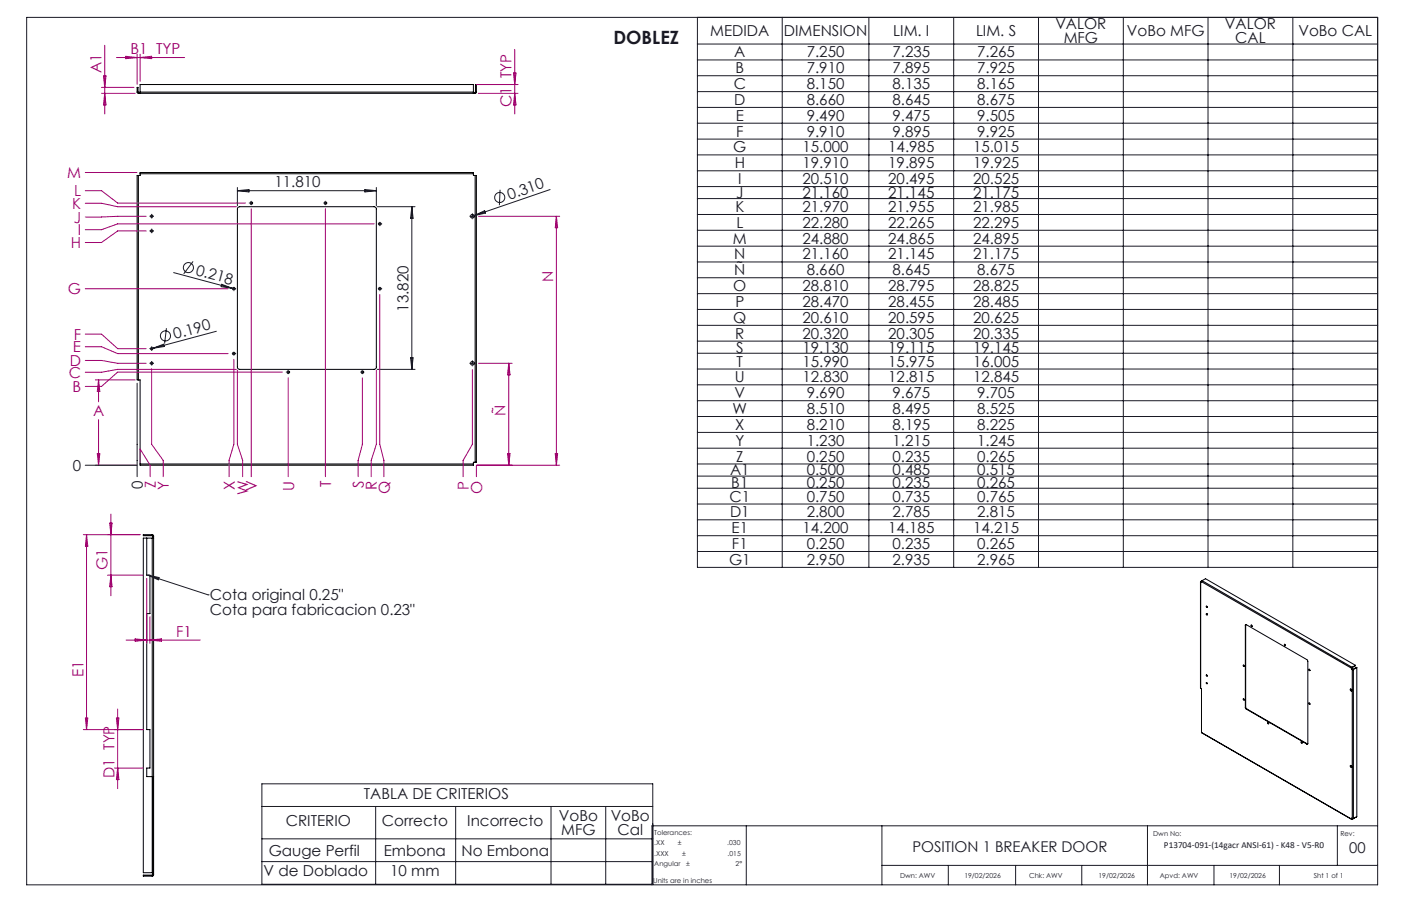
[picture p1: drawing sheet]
<svg xmlns="http://www.w3.org/2000/svg" width="432mm" height="279mm" viewBox="0 0 432 279" stroke-linecap="round" stroke-linejoin="round" font-family="sans-serif">
<g fill="none" stroke="#000" stroke-width=".31">
<path d="M42.3 28.4l.4 .4M42.3 28.4v-1.4h.2v1.4M42.3 28.4h.2M42.5 28.4l.2 .1M42.7 28.5v.3M42.7 28.8h103.7M42.7 28.5h.5M43.2 28.4v.4M43.2 28.4v-2.3h102.7v2.3M43.2 28.4h102.7M145.9 28.4v.4M145.9 28.5h.5"/>
<path d="M146.4 28.5v.3M146.5 28.4l-.1 .1M146.5 28.4v-2.3h.3v2.3M146.5 28.4h.3M146.8 28.4l-.4 .4M42.7 54.1h-.4v63.1h.4M42.7 54.1v63.1M43.2 53.6v-.4h102.7v.4M43.2 53.6h102.7M43.2 53.6v.5h-.5M145.9 53.6v.5h.5M146.4 54.1h.4v88.5h-.4"/>
<path d="M146.4 54.1v88.5M73.4 64l.5-.3h41.4l.6 .4 .1 49.2-.2 .4-.5 .2h-41.4l-.6-.3-.1-49.3zM42.7 117.2h.5v25.9M43.2 143.1v.4h102.7v-.4M43.2 143.1h102.7M146.4 142.6h-.5v.5M45.2 165.9v11.5h1v11.8h-1v35.8h1v11.9h-1v2.6h2.1M46.9 165.9h.4M46.9 164.9l.4 .4M46.9 165.2l.1 .1M46.9 164.9v.3M46.9 165.9v103.2"/>
<path d="M46.9 165.9h-2.7v103.2h2.7M46.9 164.9h-2.7v.3h2.7M47 165.3h.3M47 165.3v.6M47.3 165.3v104.5M370 179.4l.1 32.9M370.1 179.3v.2M370.1 179.5v32.8M370.1 179.3l.1 .1M370.2 179.4v.1M370.2 179.5h-.1M370.2 179.5h.1"/>
<path d="M370.3 179.4v.3l-.2-.2M370.3 179.4l46.2 26.7M370.3 179.3l-.1 .1M370.5 179.1l-.2 .3M370.5 179.1l46.2 26.7M370.5 179.1l1-.6 46.3 26.7M370.5 179.1l-.4 .2M371.9 186.9l.2 .4M371.9 189.3h.1M371.9 189.3l.2 .3M383.8 192.8l.3-.1 18.9 11 .1 25.6-.3 .1M383.8 192.8v25.3"/>
<path d="M383.9 192.8h-.1M383.9 192.8v25.3M384 192.6l-.1 .2M385.7 192.8l.2 .3M395.9 198.7l.2 .1v.3zM396 198.7l.2 .4M370.1 212.3l.2 .1v13.5M371.9 208.1l.2 .4M371.9 210.5l.2 .3M371.9 210.5h.1M383.2 205.1l.2 .1v.3zM383.2 215.5h.2v.4z"/>
<path d="M383.3 205.1l.2 .4M383.3 215.5l.2 .4M383.8 218.1l.3 .6M383.9 218.1l.3 .5M383.9 218.1h-.1M384.1 218.7l18.7 10.7M384.2 218.6l-.1 .1M384.2 218.6l18.7 10.8M403.5 206.4l.2 .4M403.5 216.8l.2 .4M416.3 212.5l.3 .5M416.5 206.1v.2"/>
<path d="M416.5 206.3l.3 .2M416.7 206.3l.2 .1M416.7 206.3h-.2M416.7 205.8l-.2 .3M416.7 205.8v.5M416.8 206.5h.3M416.8 206.5v45.9M416.9 206.4h.1M416.9 206.4l-.1 .1M417 206.4l.1 .1M417.1 206.5v45.9M417.8 205.2l-1.3 .9"/>
<path d="M417.8 205.2l-1.1 .6M418.2 205.9v45.9l-1.1 .6M418.2 205.9l-1.1 .6M418.2 205.9l-1.2 .5M47 239.5v30.3M370.3 225.9l.1 .1M370.3 225.9l46.3 26.8M390.8 222.8l.2 .4M401.1 228.7l.2 .4M402.9 229.4h.1M402.9 229.4h-.1M416.3 236l.3 .6"/>
<path d="M416.5 252.6l.2 .1M416.7 252.5v.1M416.7 252.4v.3M416.7 252.5l-.2 .1M416.8 252.4h.3M416.8 252.4l-.3-.1v.3M416.8 252.5l-.1 .1M417.8 252.1h.1M417.8 252.1l-1.1 .6M46.9 269.1h.1M46.9 269.9v.3M46.9 269.9h-2.7v.3h2.7"/>
<path d="M47 269.8l-.1 .1M47 269.8h.3M47.3 269.8l-.4 .4"/>
<circle cx="46.7" cy="71.2" r=".35"/>
<circle cx="46.7" cy="66.7" r=".35"/>
<circle cx="77.4" cy="62.6" r=".39"/>
<circle cx="100.3" cy="62.6" r=".39"/>
<circle cx="117.1" cy="69" r=".38"/>
<circle cx="145.6" cy="66.7" r=".57"/>
<circle cx="72.1" cy="89" r=".4"/>
<circle cx="117" cy="89" r=".39"/>
<circle cx="46.7" cy="107.5" r=".35"/>
<circle cx="46.7" cy="112" r=".35"/>
<circle cx="72.1" cy="109" r=".4"/>
<circle cx="88.8" cy="114.8" r=".39"/>
<circle cx="111.7" cy="114.8" r=".39"/>
<circle cx="145.6" cy="112.1" r=".57"/>
<circle cx="371.9" cy="187.1" r=".18"/>
<circle cx="371.9" cy="189.4" r=".19"/>
<circle cx="385.8" cy="192.9" r=".2"/>
<circle cx="371.9" cy="208.3" r=".18"/>
<circle cx="371.9" cy="210.7" r=".18"/>
<circle cx="403.6" cy="206.6" r=".22"/>
<circle cx="403.6" cy="217" r=".21"/>
<circle cx="416.4" cy="212.7" r=".28"/>
<circle cx="390.9" cy="223" r=".2"/>
<circle cx="401.2" cy="228.9" r=".21"/>
<circle cx="416.4" cy="236.3" r=".28"/>
</g>
<g fill="none" stroke="#191924" stroke-width=".31">
<path d="M8.2 5.4h416.4v267.5h-416.4zM214.9 5.4v169.6h209.7M214.9 13.6h209.7M214.9 18.5h209.7M241.1 5.4v169.6M267.8 5.4v169.6M293.9 5.4v169.6M320.1 5.4v169.6M346.2 5.4v169.6M372.3 5.4v169.6M398.5 5.4v169.6M214.9 23.4h209.7"/>
<path d="M214.9 28.3h209.7M214.9 33.1h209.7M214.9 38h209.7M73.2 57.8v5.7M73.2 58.8h42.8M73.2 58.8l3.5-.3v.7zM112.5 58.5l3.5 .3-3.5 .4zM116 57.8v5.7M154.1 58.5l-.2 4.8M169.5 58.5l-23.4 8M214.9 42.9h209.7M214.9 47.8h209.7"/>
<path d="M214.9 52.7h209.7M214.9 57.5h209.7M46.4 71.2h.7M46.4 66.7h.7M46.7 66.3v.8M46.7 70.9v.7M77.1 62.6h.7M77.4 62.3v.7M99.9 62.6h.7M100.3 62.3v.7M116.3 63.7h11.6M116.7 69h.7"/>
<path d="M117.1 68.7v.7M126.9 63.7v50.2M126.9 63.7l.4 3.6h-.8zM145.2 66.7h.7M145.6 66.3v.8M146.1 66.5l-1 .4M146.1 66.5l3.3-1.5 .2 .7zM214.9 61.2h209.7M214.9 66.1h209.7M214.9 71h209.7M214.9 75.9h209.7M53.5 84.1l18.2 4.8"/>
<path d="M59.5 80.6l-2.9 3.9M68.3 87.7l3.4 1.2-3.5-.5zM71.7 88.9l.8 .2M71.7 89h.7M72.1 88.7v.7M116.7 89h.7M117.1 88.7v.7M214.9 80.8h209.7M214.9 85.7h209.7M214.9 90.6h209.7M214.9 95.4h209.7M42.3 118.2v28.8"/>
<path d="M46.4 112h.7M46.7 107.2v.7M46.7 111.7v.7M47.1 107.4l-.7 .1h.7M47.1 107.4l3.3-1.2 .2 .7zM51.3 101.2l-.6 4.8M66.7 102.2l-19.6 5.2M71.7 109h.7M72.1 108.7v.7M88.5 114.8h.7M88.8 114.4v.7M111.3 114.8h.7"/>
<path d="M111.7 114.4v.7M116.3 113.9h11.6M126.5 110.3h.8l-.4 3.6zM145.2 112h.7M145.6 111.7v.7M214.9 100.3h209.7M214.9 105.2h209.7M214.9 108.9h209.7M214.9 113.8h209.7M214.9 118.7h209.7M214.9 123.6h209.7M214.9 128.4h209.7"/>
<path d="M214.9 133.3h209.7M214.9 138.2h209.7M26.3 143.5h15.9M214.9 143.1h209.7M214.9 146.8h209.7M214.9 150.6h209.7M214.9 155.4h209.7M45.6 177.4l3.5 .7-.3 .7zM45.6 177.4l18.5 6M214.9 160.3h209.7M214.9 165.2h209.7M214.9 170.1h209.7"/>
<path d="M64.1 183.4h.1M80.7 241.7h120.5v31h-120.5zM80.7 248.7h120.5M80.7 258.7h120.5M115.8 248.7v24M140.4 248.7v24M169.8 248.7v24M186.7 248.7v24M230 254.7v18.2M271.8 254.7v18.2M353.7 254.7v18.2M412.2 254.7v12.2"/>
<path d="M424.6 254.7h-223.7v18.2M80.7 265.7h120.5M271.8 266.9h152.8M292.3 266.9v6M313 266.9v6M333.4 266.9v6M374.2 266.9v6M394.3 266.9v6"/>
<circle cx="154" cy="60.9" r="1.56"/>
<circle cx="58.1" cy="82.5" r="1.56"/>
<circle cx="51" cy="103.6" r="1.55"/>
</g>
<g fill="none" stroke="#191924" stroke-width=".31" stroke-dasharray="15.2 1.3 1.3 1.3" stroke-linecap="butt">
<path d="M46.4 71.2h-.3M46.4 66.7h-.3M46.8 70.9v-.4M46.8 71.6v.3M46.8 66.3v-.3M46.8 67v.4M47.1 71.2h.4M47.1 66.7h.4M77.5 63.3v.1M100.3 63.3v.1M101 62.6h.1M116.4 69h-.1"/>
<path d="M117.1 69.7v.1M144.9 66.7h-.2M145.6 66v-.2M145.6 67.4v.2M146.3 66.7h.2M71.4 89h-.1M72.1 89.7v.1M116.4 89h-.1M117.1 89.7v.1M46.4 112h-.3M46.4 107.5h-.3M46.8 111.7v-.4"/>
<path d="M46.8 112.4v.3M46.8 107.1v-.3M46.8 107.9v.3M47.1 112h.4M47.1 107.5h.4M71.4 109h-.1M72.1 109.7v.1M112.4 114.8h.1M144.9 112h-.2M145.6 111.3v-.2M145.6 112.7v.3M146.3 112h.2"/>
</g>
<g fill="none" stroke="#a0006e" stroke-width=".31">
<path d="M32.3 14v21.1M35.9 17.7h21M38.7 17.4l3.6 .3-3.6 .4zM42.3 16.7v9.3M43.2 16.7v8.3M43.2 17.7l3.5-.3v.7zM158.6 15.2v19.9M31.3 28.8h10.4M31.3 27h10M31.9 23.4h.8l-.4 3.6zM32.3 28.8l.4 3.5h-.8zM146.9 26.1h12.8"/>
<path d="M147.4 28.8h12.3M158.3 22.5h.7l-.4 3.6zM158.6 28.8l.4 3.5h-.7zM26.3 58.8h5l5 3.8h39.4M26.3 53.2h15.9M26.3 62.7h5l5 1h36.6M45 66.7l-18.7 .2M45 71.2h-8.7l-5 3.6h-5M77.4 64.4v82.6M100.3 64.4v82.6M115.3 69h-79l-5 1.8h-5M147.5 66.7h25"/>
<path d="M171.5 66.7v76.8M171.5 66.7l.4 3.5h-.8zM26.3 89h44M117.1 90.8v46.2l1.2 5v5M26.3 111.2h5l5 .8h8.7M26.3 106.9h5l5 2.1h34M26.3 103h5l5 4.5h8.7M29.4 117.2h12.3M30.4 117.2v6.7M30.4 117.2l.4 3.5h-.8zM46.7 113.7v23.3l3.6 5v5M72.1 110.8v26.2l-1.5 5v5"/>
<path d="M72.9 113.9h-36.6l-5 .9h-5M73.2 114.2v22.8l1.6 5v5M87.1 114.8h-50.8l-5 4.4h-5M88.8 116.5v30.5M111.7 116.5v20.5l-1.3 5v5M116 114.2v22.8l-1.6 5v5M145.6 114v23l-2.9 5v5M147.5 112h10.3M156.8 112v31.5M156.8 112l.4 3.6h-.8zM30 139.9h.8l-.4 3.6zM30.4 129.4v14.1"/>
<path d="M156.4 139.9h.8l-.4 3.6zM171.1 139.9h.8l-.4 3.6zM29.4 143.5h12.8M34.2 158.5v25.2M43.2 142.5v-4l3.1 5v3.5M146.8 143.6v3.4M146.9 143.5h25.6M25.7 164.9h17.5M26.7 164.9v60.1M26.7 164.9l.4 3.6h-.8zM33.2 177.4h11M33.8 161.3h.7l-.3 3.6z"/>
<path d="M34.2 177.4l.3 3.5h-.7zM45.2 178.4v20M38.9 197.4h22.8M41.7 197l3.5 .4-3.5 .4zM46.2 190.2v8.2M46.2 197.4l3.6-.4v.8zM36.3 218.7v24.5M25.7 225h18.5M26.3 221.4h.8l-.4 3.6zM35.3 236.9h8.9M35.9 221.4h.8l-.4 3.6zM36.3 236.9l.4 3.5h-.8z"/>
</g>
<path d="M45.6 177.4l3.5 .7-.3 .7z" fill="#191924"/>
<text font-size="5.6" fill="#191924" x="189.1" y="13.5">DOBLEZ</text>
<g font-size="4.7" fill="#191924">
<text x="218.9" y="11.1">MEDIDA</text>
<text x="241.6" y="11.1">DIMENSION</text>
<text x="275.3" y="11.1">LIM. I</text>
<text x="300.8" y="11.1">LIM. S</text>
<text x="325.3" y="8.9">VALOR</text>
<text x="347.3" y="11.1">VoBo MFG</text>
<text x="377.5" y="8.9">VALOR</text>
<text x="400.2" y="11.1">VoBo CAL</text>
<text x="226.3" y="17.7">A</text>
<text x="248.6" y="17.7">7.250</text>
<text x="275.1" y="17.7">7.235</text>
<text x="301.2" y="17.7">7.265</text>
<text x="327.8" y="13.4">MFG</text>
<text x="380.7" y="13.4">CAL</text>
<text x="226.7" y="22.6">B</text>
<text x="248.6" y="22.6">7.910</text>
<text x="275.1" y="22.6">7.895</text>
<text x="301.2" y="22.6">7.925</text>
<text x="226.1" y="27.5">C</text>
<text x="248.6" y="27.5">8.150</text>
<text x="275.1" y="27.5">8.135</text>
<text x="301.2" y="27.5">8.165</text>
<text x="226.3" y="32.4">D</text>
<text x="248.6" y="32.4">8.660</text>
<text x="275.1" y="32.4">8.645</text>
<text x="301.2" y="32.4">8.675</text>
<text x="226.8" y="37.2">E</text>
<text x="248.6" y="37.2">9.490</text>
<text x="275.1" y="37.2">9.475</text>
<text x="301.2" y="37.2">9.505</text>
<text x="226" y="47">G</text>
<text x="226.9" y="42.1">F</text>
<text x="247.3" y="47">15.000</text>
<text x="248.6" y="42.1">9.910</text>
<text x="273.8" y="47">14.985</text>
<text x="275.1" y="42.1">9.895</text>
<text x="299.9" y="47">15.015</text>
<text x="301.2" y="42.1">9.925</text>
<text x="226.4" y="51.9">H</text>
<text x="247.3" y="51.9">19.910</text>
<text x="273.8" y="51.9">19.895</text>
<text x="299.9" y="51.9">19.925</text>
<text x="84.6" y="57.8">11.810</text>
<text x="227.5" y="56.8">I</text>
<text x="247.3" y="56.8">20.510</text>
<text x="273.8" y="56.8">20.495</text>
<text x="299.9" y="56.8">20.525</text>
<text x="157" y="61.7" transform="rotate(-19 157 61.7)">0.310</text>
<text x="226.7" y="65.4">K</text>
<text x="226.9" y="61.1">J</text>
<text x="247.3" y="61.1">21.160</text>
<text x="247.3" y="65.4">21.970</text>
<text x="273.8" y="61.1">21.145</text>
<text x="273.8" y="65.4">21.955</text>
<text x="299.9" y="61.1">21.175</text>
<text x="299.9" y="65.4">21.985</text>
<text x="227" y="70.3">L</text>
<text x="247.3" y="70.3">22.280</text>
<text x="273.8" y="70.3">22.265</text>
<text x="299.9" y="70.3">22.295</text>
<text x="225.9" y="75.1">M</text>
<text x="247.3" y="75.1">24.880</text>
<text x="273.8" y="75.1">24.865</text>
<text x="299.9" y="75.1">24.895</text>
<text x="226.3" y="80">N</text>
<text x="247.3" y="80">21.160</text>
<text x="273.8" y="80">21.145</text>
<text x="299.9" y="80">21.175</text>
<text x="60.1" y="84.8" transform="rotate(15 60.1 84.8)">0.218</text>
<text x="226" y="89.8">O</text>
<text x="226.3" y="84.9">Ñ</text>
<text x="247.3" y="89.8">28.810</text>
<text x="248.6" y="84.9">8.660</text>
<text x="273.8" y="89.8">28.795</text>
<text x="275.1" y="84.9">8.645</text>
<text x="299.9" y="89.8">28.825</text>
<text x="301.2" y="84.9">8.675</text>
<text x="226.7" y="94.7">P</text>
<text x="247.3" y="94.7">28.470</text>
<text x="273.8" y="94.7">28.455</text>
<text x="299.9" y="94.7">28.485</text>
<text x="125.9" y="96.1" transform="rotate(-90 125.9 96.1)">13.820</text>
<text x="226" y="99.6">Q</text>
<text x="247.3" y="99.6">20.610</text>
<text x="273.8" y="99.6">20.595</text>
<text x="299.9" y="99.6">20.625</text>
<text x="53.9" y="104.6" transform="rotate(-15 53.9 104.6)">0.190</text>
<text x="226.6" y="104.4">R</text>
<text x="247.3" y="104.4">20.320</text>
<text x="273.8" y="104.4">20.305</text>
<text x="299.9" y="104.4">20.335</text>
<text x="226.9" y="108.7">S</text>
<text x="227" y="113">T</text>
<text x="247.3" y="108.7">19.130</text>
<text x="247.3" y="113">15.990</text>
<text x="273.8" y="108.7">19.115</text>
<text x="273.8" y="113">15.975</text>
<text x="299.9" y="108.7">19.145</text>
<text x="299.9" y="113">16.005</text>
<text x="226.5" y="117.9">U</text>
<text x="247.3" y="117.9">12.830</text>
<text x="273.8" y="117.9">12.815</text>
<text x="299.9" y="117.9">12.845</text>
<text x="226.4" y="122.8">V</text>
<text x="248.6" y="122.8">9.690</text>
<text x="275.1" y="122.8">9.675</text>
<text x="301.2" y="122.8">9.705</text>
<text x="225.8" y="127.7">W</text>
<text x="248.6" y="127.7">8.510</text>
<text x="275.1" y="127.7">8.495</text>
<text x="301.2" y="127.7">8.525</text>
<text x="226.6" y="132.6">X</text>
<text x="226.7" y="137.5">Y</text>
<text x="248.6" y="132.6">8.210</text>
<text x="248.6" y="137.5">1.230</text>
<text x="275.1" y="132.6">8.195</text>
<text x="275.1" y="137.5">1.215</text>
<text x="301.2" y="132.6">8.225</text>
<text x="301.2" y="137.5">1.245</text>
<text x="226.9" y="142.3">Z</text>
<text x="248.6" y="142.3">0.250</text>
<text x="275.1" y="142.3">0.235</text>
<text x="301.2" y="142.3">0.265</text>
<text x="22.4" y="145.2">0</text>
<text x="225" y="146.6">A1</text>
<text x="248.6" y="146.6">0.500</text>
<text x="275.1" y="146.6">0.485</text>
<text x="301.2" y="146.6">0.515</text>
<text x="44.1" y="150.9" transform="rotate(-90 44.1 150.9)">0</text>
<text x="224.8" y="154.7">C1</text>
<text x="225.4" y="150.4">B1</text>
<text x="248.6" y="150.4">0.250</text>
<text x="248.6" y="154.7">0.750</text>
<text x="275.1" y="150.4">0.235</text>
<text x="275.1" y="154.7">0.735</text>
<text x="301.2" y="150.4">0.265</text>
<text x="301.2" y="154.7">0.765</text>
<text x="225" y="159.5">D1</text>
<text x="248.6" y="159.5">2.800</text>
<text x="275.1" y="159.5">2.785</text>
<text x="301.2" y="159.5">2.815</text>
<text x="225.5" y="164.4">E1</text>
<text x="247.3" y="164.4">14.200</text>
<text x="273.8" y="164.4">14.185</text>
<text x="299.9" y="164.4">14.215</text>
<text x="225.6" y="169.3">F1</text>
<text x="248.6" y="169.3">0.250</text>
<text x="275.1" y="169.3">0.235</text>
<text x="301.2" y="169.3">0.265</text>
<text x="224.7" y="174.2">G1</text>
<text x="248.6" y="174.2">2.950</text>
<text x="275.1" y="174.2">2.935</text>
<text x="301.2" y="174.2">2.965</text>
<text x="64.7" y="185.2">Cota original 0.25&quot;</text>
<text x="64.7" y="189.7">Cota para fabricacion 0.23&quot;</text>
<text x="112.1" y="246.5">TABLA DE CRITERIOS</text>
<text x="88.1" y="254.7">CRITERIO</text>
<text x="117.7" y="254.7">Correcto</text>
<text x="144" y="254.7">Incorrecto</text>
<text x="172.2" y="253.1">VoBo</text>
<text x="173" y="257.6">MFG</text>
<text x="188.2" y="253.1">VoBo</text>
<text x="190.3" y="257.6">Cal</text>
<text x="82.8" y="263.9">Gauge Perfil</text>
<text x="118.3" y="263.9">Embona</text>
<text x="142.3" y="263.9">No Embona</text>
<text x="81.2" y="270.1">V de Doblado</text>
<text x="120.3" y="270.1">10 mm</text>
</g>
<g font-size="4.7" fill="#a0006e">
<text x="40.3" y="16.7">B1 TYP</text>
<text x="31.3" y="22.6" transform="rotate(-90 31.3 22.6)">A1</text>
<text x="157.7" y="33" transform="rotate(-90 157.7 33)">C1 TYP</text>
<text x="20.7" y="54.9">M</text>
<text x="22.2" y="64.4">K</text>
<text x="22.8" y="60.6">L</text>
<text x="22.8" y="68.7">J</text>
<text x="21.8" y="76.6">H</text>
<text x="23.9" y="72.6">I</text>
<text x="170.5" y="86.9" transform="rotate(-90 170.5 86.9)">N</text>
<text x="20.9" y="90.8">G</text>
<text x="22.7" y="104.8">F</text>
<text x="21.5" y="112.9">D</text>
<text x="22.5" y="108.7">E</text>
<text x="21.2" y="116.5">C</text>
<text x="22.3" y="120.9">B</text>
<text x="28.7" y="128.4">A</text>
<text x="155.8" y="128.4" transform="rotate(-90 155.8 128.4)">Ñ</text>
<text x="48.1" y="150.5" transform="rotate(-90 48.1 150.5)">Z</text>
<text x="52.1" y="151" transform="rotate(-90 52.1 151)">Y</text>
<text x="72.4" y="151.1" transform="rotate(-90 72.4 151.1)">X</text>
<text x="76.6" y="152.8" transform="rotate(-90 76.6 152.8)">W</text>
<text x="79.2" y="151.6" transform="rotate(-90 79.2 151.6)">V</text>
<text x="90.6" y="151.3" transform="rotate(-90 90.6 151.3)">U</text>
<text x="102.1" y="150.3" transform="rotate(-90 102.1 150.3)">T</text>
<text x="112.2" y="150.6" transform="rotate(-90 112.2 150.6)">S</text>
<text x="116.2" y="151.1" transform="rotate(-90 116.2 151.1)">R</text>
<text x="120.1" y="152.3" transform="rotate(-90 120.1 152.3)">Q</text>
<text x="144.5" y="151" transform="rotate(-90 144.5 151)">P</text>
<text x="148.6" y="152.3" transform="rotate(-90 148.6 152.3)">O</text>
<text x="33.2" y="175.8" transform="rotate(-90 33.2 175.8)">G1</text>
<text x="54.3" y="196.4">F1</text>
<text x="25.7" y="208.9" transform="rotate(-90 25.7 208.9)">E1</text>
<text x="35.3" y="239.9" transform="rotate(-90 35.3 239.9)">D1 TYP</text>
</g>
<g font-size="4.6" fill="#191924">
<text x="281.2" y="262.7">POSITION 1 BREAKER DOOR</text>
<text x="415.9" y="263">00</text>
</g>
<text font-size="2.8" fill="#191924" x="358.8" y="261.5">P13704-091-(14gacr ANSI-61) - K48 - V5-R0</text>
<g font-size="2.1" fill="#191924">
<text x="201.7" y="257.6">Tolerances:</text>
<text x="355.4" y="257.8">Dwn No:</text>
<text x="413.1" y="257.8">Rev:</text>
<text x="201.7" y="260.7">.XX</text>
<text x="201.7" y="263.9">.XXX</text>
<text x="208.9" y="260.7">±</text>
<text x="210.2" y="263.9">±</text>
<text x="224.1" y="260.7">.030</text>
<text x="224.3" y="263.9">.015</text>
<text x="201.7" y="267">Angular</text>
<text x="211.5" y="267">±</text>
<text x="226.7" y="267">2°</text>
<text x="201.3" y="272.3">Units are in inches</text>
<text x="277.4" y="270.7">Dwn: AWV</text>
<text x="297.2" y="270.7">19/02/2026</text>
<text x="317.2" y="270.7">Chk: AWV</text>
<text x="338.6" y="270.7">19/02/2026</text>
<text x="357.5" y="270.7">Apvd: AWV</text>
<text x="378.9" y="270.7">19/02/2026</text>
<text x="404.9" y="270.7">Sht 1 of 1</text>
</g>
</svg>
